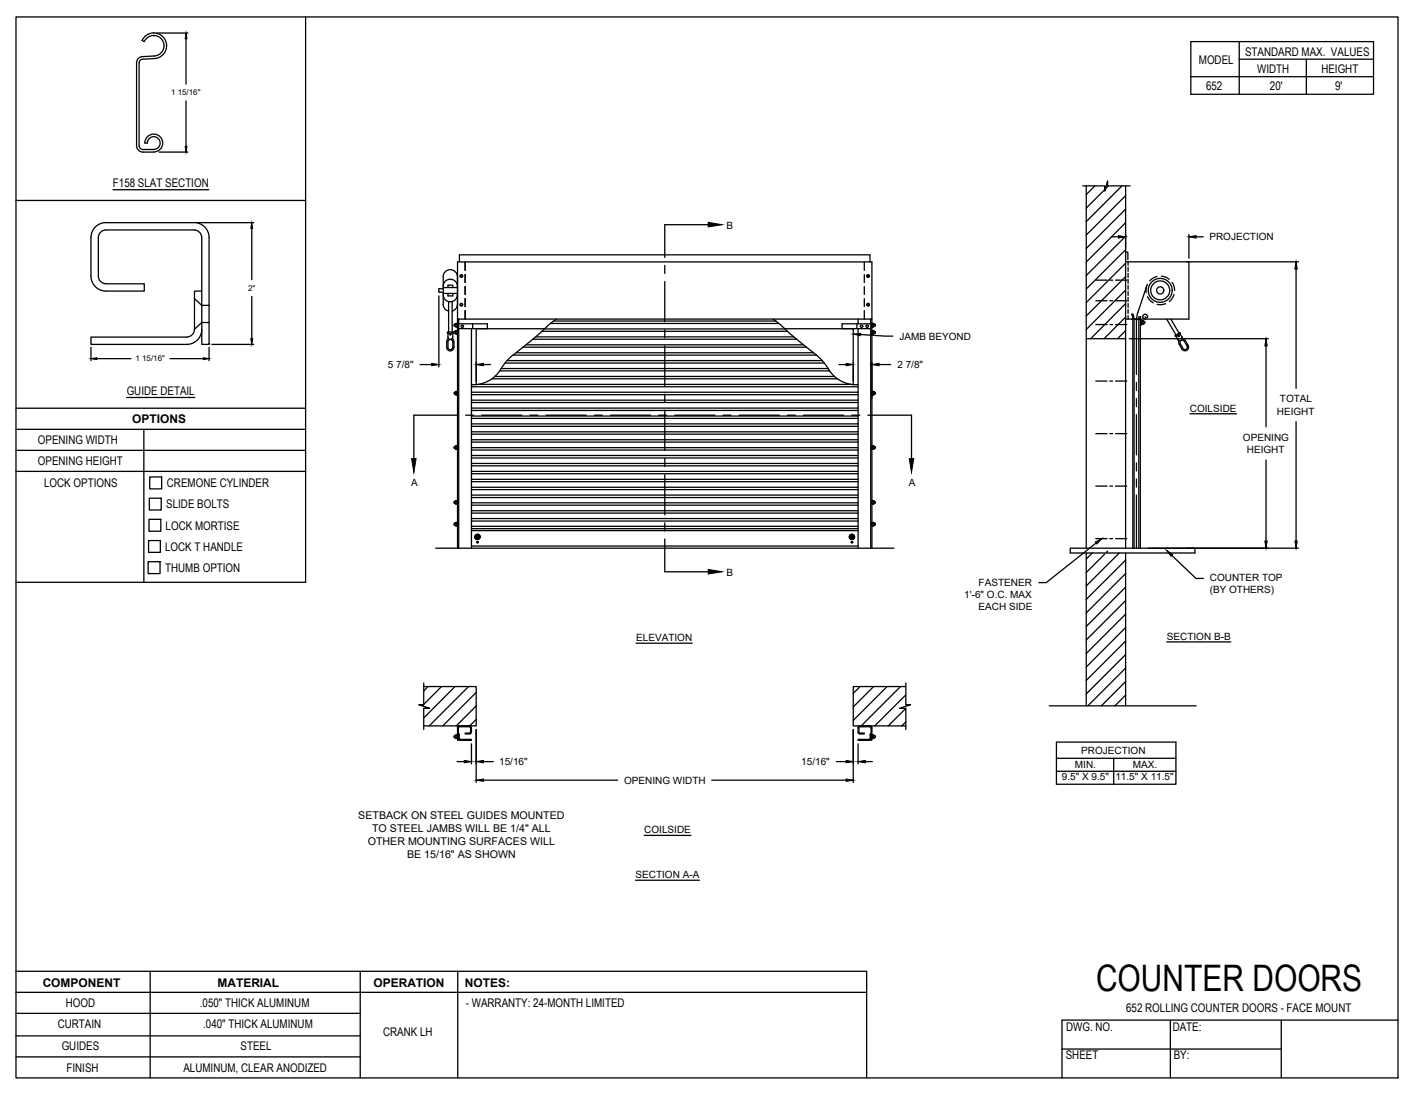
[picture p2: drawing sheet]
<svg xmlns="http://www.w3.org/2000/svg" width="279mm" height="216mm" viewBox="0 0 279 216" stroke-linecap="round" stroke-linejoin="round" font-family="sans-serif">
<!-- layer: ANNOTATIONS -->
<g fill="none" stroke="#000" stroke-width=".25">
<path d="M30.9 6.5h6.2M36.7 7.6v9M36.7 19.9v9M31.4 30h5.7M38.9 43.9h11.2M49.7 45.1v10.1M49.7 58.5v8.3M86.6 58.4v14M219.3 46.7h1.4M222.1 46.3v2.8M234.1 51.7h22.1M234.6 46.3v4.7"/>
<path d="M236 46.7h1.4M255.7 53.1v23.5M17.9 68.5v2.7M19.1 70.8h6.7M33.5 70.8h6.6M41.3 68.5v2.7M41.8 68h8.3M82.9 71.9h2.3M94 71.5v3.7M95.4 71.9h1.4M165.5 71.9h1.5M168.4 71.5v3.7"/>
<path d="M169.8 66l6.3 .3M172 71.5v7.1M173.5 71.9h2.2M222.8 66.8h27.5M249.8 68.3v15.9M234.8 81.7h9.2M249.8 90.8v16M255.7 83.2v23.6M216.3 107.2l-9.9 7.8h-1.4M226.6 108.2h29.6M231.2 109.6l4.8 4.6h1.4M125.5 126.9h11.1"/>
<path d="M230.2 126.7h12.6M90.2 150.3h1.4M93 146.8v4M94 144v10.4M95.4 154h26.5M95.4 150.3h1.9M140.4 154h26.6M165 150.3h2M168.4 144v10.4M169.3 146.8v4M170.7 150.3h1.4M208.4 146.5h23.6v8.3h-23.6z"/>
<path d="M208.4 149.6h23.6M208.4 152.2h23.6M219.8 149.6v5.2M125.4 173.7h12.6M127.1 164.9h9.2"/>
</g>
<g fill="#000" stroke="#000" stroke-width=".2">
<path d="M36.7 6.5l.2 1.1h-.4zM36.5 28.9h.4l-.2 1.1zM49.7 43.9l.2 1.2h-.4zM220.7 46.5l1.4 .2-1.4 .3zM234.6 46.7l1.4-.2v.5zM255.7 51.7l.3 1.4h-.5zM17.9 70.8l1.2-.2v.4zM40.1 70.6l1.2 .2-1.2 .2zM49.5 66.8h.4l-.2 1.2zM85.2 71.7l1.4 .2-1.4 .3zM94 71.9l1.4-.2v.5zM167 71.7l1.4 .2-1.4 .3z"/>
<path d="M168.4 65.9l1.4-.1v.5zM172 71.9l1.5-.2v.5zM249.8 66.8l.2 1.5h-.4zM216.1 107l1.3-.7-1 1.1zM230.2 108.6l1.2 .8-.3 .4zM249.6 106.8h.4l-.2 1.4zM255.5 106.8h.5l-.3 1.4zM91.6 150.1l1.4 .2-1.4 .2zM94 154l1.4-.3v.5zM94 150.3l1.4-.2v.4zM167 153.7l1.4 .3-1.4 .2zM167 150.1l1.4 .2-1.4 .2z"/>
<path d="M169.3 150.3l1.4-.2v.4z"/>
</g>
<!-- layer: SECTION CUTS -->
<g fill="none" stroke="#000" stroke-width=".25">
<path d="M131.2 52.4v1.6M131.2 55.6v7.9M139.7 44.3h-8.5v6.5M131.2 65.1v1.6M131.2 68.3v7.9M131.2 77.8v1.6M90.3 81.9h-8.6v8.6M91.9 81.9h1.6M95 81.9h8M104.6 81.9h1.6M107.7 81.9h8M117.3 81.9h1.6"/>
<path d="M120.4 81.9h8M130 81.9h1.6M131.2 81v7.9M131.2 90.5v1.6M131.2 93.7v7.9M133.1 81.9h8M142.7 81.9h1.6M145.8 81.9h8M155.4 81.9h1.6M158.5 81.9h8M168.1 81.9h1.6M171.2 81.9h8.7v8.6"/>
<path d="M131.2 103.2v1.6M131.2 106.4v6.4h8.5"/>
</g>
<path d="M139.7 43.9l2.8 .4-2.8 .5zM81.2 90.5h.9l-.4 2.7zM179.4 90.5h.9l-.4 2.7zM139.7 112.4l2.8 .4-2.8 .5z" fill="#000" stroke="#000" stroke-width=".2"/>
<!-- layer: CRANK LH -->
<g fill="none" stroke="#000" stroke-width=".25">
<path d="M213.6 36.7h4.4v1l.5-2v1h4.5M214.3 36.7v71.5M216 36.7l-1.7 1.7M218 37.4l-3.7 3.7M218.7 36.7l-.6 .6M221.4 36.7l-7.1 7M222.1 38.6l-7.8 7.8M222.1 36.7v71.5M87.4 58.2a1.41 1.41 0 0 0 1.4 1.4 1.41 1.41 0 0 0 1.5-1.4M87.4 56.5a1.41 1.41 0 0 1 1.4-1.4 1.41 1.41 0 0 1 1.5 1.4M87.5 57h-.9v.7h.9M87.5 57.9h2.8"/>
<path d="M87.5 56.7h2.8M88.4 56.7v-.4h.9v.4M88.4 57.9v.5h.9v-.5M88.5 59.5v6M89.2 59.5v6M90.3 54.6a1.41 1.41 0 0 0-1.5-1.4 1.41 1.41 0 0 0-1.4 1.4l.1 5.4a1.35 1.35 0 0 0 1 1.4M90.7 51.7v-1.4h81v1.4M91.8 51.7v1.7M91.8 54.2v1.6M91.8 56.5v1.6M91.8 58.9v1.6M170.5 51.7v1.7"/>
<path d="M170.5 54.2v1.6M170.5 56.5v1.6M170.5 58.9v1.6M216.2 59.4h2.2M216.2 55.3h2.2M219 59.4h.5M219 55.3h.5M220.1 59.4h2.2M220.1 55.3h2.2M222.1 51.7h12.5v11.3h-12.5M222.1 49.8h.4v1.5M222.1 41.3l-7.8 7.7"/>
<path d="M222.1 43.9l-7.8 7.8M222.1 46.6l-7.8 7.8M222.1 49.3l-7.8 7.7M222.1 51.9l-7.8 7.8M222.1 54.6l-7.8 7.8M222.1 57.3l-7.8 7.7M222.1 59.9l-6.9 6.9M222.6 51.7v.6M222.6 52.7v.9M222.6 53.9v.8M222.6 55.1v.8M222.6 56.3v.8"/>
<path d="M222.6 57.5v.8M222.6 58.7v.8M222.6 59.9v.8M226.3 56.4l-1.9 5.6-.2 1.4M226.4 56.1l-.3 1 .1 .6M226.4 58.5l.5 .8 .6 .5M228.3 54.6l-.6 .2-.8 .6M229.2 54.5l.8 .2 .7 .4M230 59.9l-.9 .2h-.8M231.3 55.7l.3 .7 .2 .9M231.6 58.1l-.2 .6-.7 .8M88.4 67.5a.49 .49 0 0 1 .5-.5 .49 .49 0 0 1 .4 .5v1a.48 .48 0 0 1-.5 .5 .48 .48 0 0 1-.4-.5"/>
<path d="M88.4 66.5a.48 .48 0 0 0 .4 .5 .48 .48 0 0 0 .5-.5M88.4 65.8l-.1-.2 .1-.1h.9l.2 .1-.2 .2M88.4 66.5v-.7h.9v.7M88.4 67.5v1.1M88.4 66.6l-.2 .7a2.21 2.21 0 0 0 .1 1.7 .71 .71 0 0 0 .8 .2 .71 .71 0 0 0 .5-.7M89.3 66.6l.3 .9M89.6 67.5v1.1M89.6 64v.3M89.6 65.4v.3M89.7 64.3l.1 .1M89.7 65.7l.1 .1M89.8 64h-.1"/>
<path d="M89.8 77.8l.1 .1M89.8 64.4h.1M89.8 77.4l-.2 .2 .2 .3M89.9 77.3l-.1 .1M89.9 63.9h-.1M89.9 65.3l-.2 .1M89.9 65.3v.5h-.1M89.9 77.3v.6M89.9 63.9v.6M90 64.3l-.1-.4 .3-.1 .1 .7h-.4l.1-.1h.2M90 65.4l-.1 .5 .3 .1v-.6M90 65.2v.2"/>
<path d="M90 64h.2M90 65.2h.2M90 65.4h.2M90 65.8h.2M90 77.8v-.5h.2l.1 .6h-.4l.1-.1h.2M90 77.4h.3M90.2 65.2v.2M90.3 60a1.41 1.41 0 0 1-1.1 1.4M90.3 63h81.7v-11.3h-81.7v56.5M90.5 64.9h17M90.5 63v45.2M90.5 63.9h5.7v1"/>
<path d="M91.8 61.3v1.7M93 77.9h76.3M93 77.4h76.3M93 79h76.3M93 79.4h76.3M93 76.3h76.3M93 64.9v43.3M93.3 63.9v1M94 64.9v11M94.5 75.9h73.4M97.1 74.8h68.1M97.7 74.3h67"/>
<path d="M98.6 73.2h65.1M98.8 72.8a6.3 6.3 0 0 1-5.8 3.1M98.9 72.7h64.5M99.7 71.6h62.9M100.1 71.2h62.1M101.3 70.1h59.8M101.3 70l-1.4 1.3-1.1 1.5M101.9 69.6h58.6M103.2 68.5h55.9M103.8 68.1h54.7M105.1 67h52.1M105.7 66.5h50.9"/>
<path d="M106.9 65.4h48.5M107.4 64.9h47.5M108.6 63.8h45.1M109.2 63.4h43.9M109.7 63l-1.4 1.1a64.9 64.9 0 0 1-7 5.9M152.5 63l1.5 1.1a68.7 68.7 0 0 0 7 5.9M154.8 64.9h13.6v11M161 70l1.8 1.8a7.3 7.3 0 0 0 4.9 4l1.6 .1M169.1 63.9v1M169.3 63v.9M169.3 64.9v43.3M170.5 61.3v1.7"/>
<path d="M171.8 63.9h-5.6v1h5.6M171.8 63v45.2M172 63v45.2M172.1 65.8v.2M172.1 64.3v.2M172.1 65.4h.2v.4M172.1 64h.2M172.1 65.2h.2M172.1 65.8h.3M172.1 64.4h.3M172.1 65.2v.2M172.1 65.4v.4"/>
<path d="M172.1 77.4h.3M172.3 65.2v.2M172.3 63.8v.2M172.3 65.8v.1l-.2 .1M172.3 64.4v.1h-.2M172.3 64v.3M172.3 63.8l-.2 .1v.4M172.4 77.8v-.5h-.3v.6h.3v-.1h-.3M172.4 65.3l.1 .1M172.4 63.9h.1M172.4 77.3l.1 .1M172.4 65.3v.5h.1"/>
<path d="M172.4 63.9v.6M172.4 77.3v.6M172.5 64.4h-.1M172.5 77.8l-.1 .1M172.5 64l.2 .2-.2 .2M172.5 65.4h.2M172.6 77.4h.1M172.7 65.4v.3l-.2 .1M172.7 77.4v.3M172.7 77.8l-.2 .1M214.3 66.8h7.8M216.2 75.2h2.2"/>
<path d="M216.2 64.1h2.2M219 75.2h.5M219 64.1h.5M220.1 75.2h2.2M220.1 64.1h2.2M222.1 62.6l-4.3 4.2M222.1 65.3l-1.6 1.5M222.6 61.1v.8M222.6 62.3v.7M223.5 62.9l-.2-.9a.72 .72 0 0 1 .5 .9M223.5 63v45.2M224.2 63.4v10.5"/>
<path d="M224.2 75.5v1.6M224.2 78.7v1.5M224.7 63v45.2M224.8 62.5l-.1 .5M224.8 62.5h.3M225 63.2h.2v.9h-.2M225.1 62.5l-.1 .5M225.3 63.4v-.1h.2v.1M225.3 63.8h.2M225.3 63.5h.2M225.3 63.4v.6l.3-.1-.1-.5M225.6 63.4h.1"/>
<path d="M225.6 63.4v.5M225.7 63.9h-.1M225.7 63.4l.1 .1M225.8 63.5l.1 .2-.2 .2M226 62.5l.2 .2h.2a.47 .47 0 0 0-.4-.7 .47 .47 0 0 0-.5 .5 .47 .47 0 0 0 .5 .5M230.2 63l1.8 3.1M231 63l1.6 2.7M231.9 66.2v.1l.1 .1M232.7 68l.5 .9a.71 .71 0 0 0 1 .2 .71 .71 0 0 0 .2-.9M232.7 65.7h.2l-.1 .2M232.7 65.7l-.8 .5M233.2 66.5a.48 .48 0 0 1-.1 .7 .48 .48 0 0 1-.7-.2l.3 1"/>
<path d="M233.2 66.5l.2 .3 .5 .4 .5 1M233.2 66.5l-.3-.6-.8 .5 .3 .6M233.7 67.4a.48 .48 0 0 0-.6-.2 .48 .48 0 0 0-.2 .6l.5 1a.47 .47 0 0 0 .7 .1 .47 .47 0 0 0 .1-.6M233.7 67.4l.6 .9M89.6 88.2v.3M89.6 99v.3M89.7 88.2l.2-.1v.5h-.1M89.7 88.5l.1 .1M89.7 99.3l.1 .1M89.9 98.9l-.2 .1M89.9 98.9v.5h-.1M90 88.1v.4"/>
<path d="M90 99v.3M90 88.1h.2v.4M90 99h.2M90 88.5h.2M90.2 88.1v-.1h-.2v.1M90.2 99v-.2h-.2v.2M90.2 88.5v.2h-.2v-.2M90.2 99l.1 .5h-.4l.1-.2h.2M93 91.9h76.3M93 91.5h76.3M93 95.1h76.3M93 94.6h76.3"/>
<path d="M93 93h76.3M93 93.5h76.3M93 98.2h76.3M93 97.7h76.3M93 96.2h76.3M93 96.6h76.3M93 99.2h76.3M93 99.7h76.3M93 88.8h76.3M93 88.3h76.3M93 89.9h76.3M93 90.4h76.3"/>
<path d="M93 85.7h76.3M93 85.2h76.3M93 86.8h76.3M93 87.2h76.3M93 82.6h76.3M93 82.1h76.3M93 83.7h76.3M93 84.1h76.3M93 81h76.3M93 80.5h76.3M172.1 99.3v.2M172.1 88.5v.2"/>
<path d="M172.1 99h.2v.3M172.1 99.3h.3M172.1 99v.3M172.1 88.1h.2l.1 .4h-.3zM172.3 98.8v.2M172.3 88v.1M172.3 99.3v.2h-.2M172.3 88.5v.2h-.2M172.3 98.8h-.2v.2M172.3 88h-.2v.1M172.4 98.9h.1M172.4 98.9v.5h.1"/>
<path d="M172.5 88.1h-.1v.5h.1M172.5 98.9l.2 .2-.2 .3M172.5 88.1l.2 .2-.2 .3M216.2 95.9h2.2M216.2 85.6h2.2M219 95.9h.5M219 85.6h.5M220.1 95.9h2.2M220.1 85.6h2.2M224.2 81.8v8M224.2 91.4v1.5M224.2 94.5v1.6"/>
<path d="M224.2 97.7v10.5M86 108.2h90.4M89.6 103.3v.3M89.7 103.3l.2-.1v.5h-.1M89.7 103.6l.1 .1M90 103.3v.3M90 103.6v.2M90 103.3h.2M90 103.6h.2M90.2 103.3v-.2h-.2v.2M90.2 103.6v.2h-.2M90.2 103.3v.3"/>
<path d="M93 102.8h76.3M93 102.3h76.3M93 101.3h76.3M93 100.8h76.3M93 104.3h76.3M93 103.9h76.3M93 104.7h76.3M93 107.8h76.3M94 106l-.2 .2M94 105.5l-.3 .3M94.1 106l-.3 .3M94.1 106.1l-.2 .2"/>
<path d="M94.1 105.5l-.4 .4M94.1 106.1l-.2 .3M94.2 106.1l-.2 .3M94.2 105.8l.3-.3-.8 .7M94.2 105.5l-.5 .5M94.3 105.5l-.6 .6M94.4 105.5l-.7 .6M94.6 105.6l-.3 .2 .3-.2M94.6 105.6l-.2 .3M94.7 105.7l-.3 .3M94.7 105.7l-.7 .7M94.7 106.2l-.3 .2"/>
<path d="M94.7 105.8l-.6 .6M94.7 105.9l-.6 .6M94.7 105.9l-.5 .6M94.7 106l-.4 .5M167.6 105.9l.6 .6M167.6 105.9l.5 .6M167.6 106l.4 .5M167.6 105.8l.7 .6M167.6 106.2l.3 .2M167.6 105.7l.7 .7M167.7 105.7l.2 .3M167.7 105.6l.3 .3"/>
<path d="M167.7 105.6l.3 .2M167.8 105.6l.2 .2M167.8 105.5l.3 .3M167.9 105.5l.7 .7M167.9 105.5l.7 .6M168 105.5l.6 .6M168.1 105.5l.5 .5M168.1 106.1l.3 .3M168.2 105.5l.4 .4M168.2 106.1l.2 .3M168.2 106.1l.3 .2M168.3 106l.2 .3"/>
<path d="M168.3 106l.3 .2M168.3 105.5l.3 .3M172.1 103.6v.2M172.1 103.8h.3M172.1 103.3h.2l.1 .3h-.3zM172.3 103.1v.2M172.3 103.6v.2M172.3 103.1h-.2v.2M172.5 103.2h-.1v.5h.1M172.5 103.2l.2 .3-.2 .2M211.2 108.2h24.6v.9h-24.6zM214.3 109.1v30.2"/>
<path d="M215.5 109.1l-1.2 1.2M216.2 106.3h2.2M218 109.3l-3.7 3.7M218.5 108.8l-.2 .2M219 106.3h.5M220.1 106.3h2.2M220.9 109.1l-6.6 6.5M222.1 109.1v30.2M222.1 110.5l-7.8 7.8M222.1 113.2l-7.8 7.8M222.1 115.9l-7.8 7.7M222.1 118.5l-7.8 7.8"/>
<path d="M223.8 108.2v-45.2h1.2v45.2M83.5 139.1l-.2 .2M83.6 135.5h10.4v7.8h-10.4M83.6 134.8v4.3h-1l2.2 .7h-1.2v4.2M84.5 135.5l-.9 .9M87.1 135.5l-3.5 3.5M89.8 135.5l-6.2 6.2M92.5 135.5l-7.8 7.8M94 136.7l-6.6 6.6M94 139.3l-4 4M169.7 135.5l-1.3 1.3M172.4 135.5l-4 4"/>
<path d="M175 135.5l-6.6 6.7M177.7 135.5l-7.8 7.8M178.7 135.5h-10.3v7.8h10.3M178.7 134.8v4.3h1l-2.2 .7h1.2v4.2M178.7 137.1l-6.1 6.2M178.7 139.8l-3.4 3.5M179.5 139.1l-.2 .1M207 139.3h29M222.1 121.2l-7.8 7.8M222.1 123.8l-7.8 7.8M222.1 126.5l-7.8 7.8M222.1 129.2l-7.8 7.7"/>
<path d="M222.1 131.8l-7.4 7.5M222.1 134.5l-4.8 4.8M222.1 137.2l-2.1 2.1M89.6 145.2v.3M89.7 145.2l.2-.1v.5h-.1M89.7 145.5l.1 .1M90 145.2h.2v.4h-.2zM90.2 145.2v-.2l-.3 .1 .1 .1M90.2 145.5v.2h-.2v-.1M90.3 145.6l.3 .1M90.3 145.1v.5M90.4 144.8h.2l.1 1.1h2.3v.2l-2.4-.1-.2-.3z"/>
<path d="M90.6 145l-.3 .2M92.7 143.4l.1 .2 .1 .9-.2 .2M92.7 143.3l.3 .3M92.7 144.7h-.9v.1h.9M93 144.5l-.3 .3M93 143.6v.9M94 142l-1.3 1.3h-2.1l-.3 .1v2.7h.1l.1-2.6 2.2-.1M169.3 145.9h2.4v-1.1h.2v.9l-.2 .3-2.4 .1zM169.5 143.6l.2-.2 2.1 .1 .1 2.6h.1v-2.5l-.1-.3h-2.4l-.2 .3v1.1l.3 .1h.9v-.1h-.8l-.2-.2M169.5 143.6v.9M171.7 145l.3 .2M172 145.6l-.3 .1"/>
<path d="M172 145.1v.5M172.1 145.5v.2M172.1 145.2h.2l.1 .4h-.3zM172.3 145v.2M172.3 145.6v.1h-.2M172.3 145h-.2v.2M172.5 145.2l-.1-.1v.5h.1M172.5 145.2l.2 .2-.2 .2M178.7 142.5l-.8 .8"/>
<circle cx="91" cy="54.5" r=".24"/>
<circle cx="171.3" cy="54.5" r=".24"/>
<circle cx="228.9" cy="57.3" r="1.87"/>
<circle cx="228.9" cy="57.3" r="2.36"/>
<circle cx="228.9" cy="57.3" r=".71"/>
<circle cx="88.8" cy="66" r=".12"/>
<circle cx="91" cy="60.1" r=".24"/>
<circle cx="91.2" cy="64.4" r=".24"/>
<circle cx="170" cy="64.4" r=".24"/>
<circle cx="171.1" cy="64.4" r=".24"/>
<circle cx="171.3" cy="60.1" r=".24"/>
<circle cx="232.5" cy="66.3" r=".12"/>
<circle cx="94.2" cy="105.9" r=".52"/>
<circle cx="94.2" cy="107" r=".16"/>
<circle cx="94.2" cy="105.9" r=".16"/>
<circle cx="168.1" cy="105.9" r=".52"/>
<circle cx="168.1" cy="105.9" r=".16"/>
<circle cx="168.1" cy="107" r=".16"/>
</g>
<path d="M225.2 64.1h.1" fill="none" stroke="#000" stroke-width=".2"/>
<!-- layer: DETAILS -->
<g fill="none" stroke="#000" stroke-width=".25">
<path d="M28 8l.5 .2M28.1 11.2a1.26 1.26 0 0 0-1.2 1.2v16.4a1.26 1.26 0 0 0 1.3 1.2h2.1a1.77 1.77 0 0 0 1.8-1.8 1.77 1.77 0 0 0-1.8-1.7 1.77 1.77 0 0 0-1.7 1.7h.5a1.27 1.27 0 0 1 1.3-1.2 1.27 1.27 0 0 1 1.2 1.2 1.27 1.27 0 0 1-1.2 1.3h-2.2a.75 .75 0 0 1-.7-.7v-16.4a.75 .75 0 0 1 .7-.7M30.3 6.5a2.51 2.51 0 0 0-2.3 1.5M30.3 7a2.02 2.02 0 0 0-1.8 1.2M30.3 6.5h.1M30.3 7h.1M30.3 7a2.02 2.02 0 0 1 2.1 2 2.02 2.02 0 0 1-2 2l-2.3 .2M30.3 6.5a2.53 2.53 0 0 1 2.6 2.5 2.53 2.53 0 0 1-2.4 2.6l-2.3 .1M20.9 43.9a2.95 2.95 0 0 0-3 3v7.6a2.95 2.95 0 0 0 3 2.9h7.6v-1.4h-7.6a1.49 1.49 0 0 1-1.5-1.5v-7.6a1.49 1.49 0 0 1 1.5-1.5h17.4M20.9 43.9h17.4M38.3 43.9a2.95 2.95 0 0 1 3 3v21.1h-1.5v-21.1a1.54 1.54 0 0 0-1.5-1.5M38.4 58.9l1.4 1.4h1.5"/>
<path d="M39.8 57.4h-1.4v7.6a1.54 1.54 0 0 1-1.5 1.5M39.8 65a2.95 2.95 0 0 1-2.9 3h-19v-1.5h19M41.3 63.6h-1.5l-1.4 1.4"/>
</g>
<path d="M41.3 68h.1" fill="none" stroke="#000" stroke-width=".2"/>
<!-- layer: TITLE BLOCK -->
<g fill="none" stroke="#000" stroke-width=".25">
<path d="M3.2 3.3h272.6v209.4h-272.6zM60.3 3.3v111.6h-57.1M235 8.2h36v10.4h-36zM235 15.1h36M244.5 11.7h26.5M244.5 8.2v10.4M3.2 39.6h57.1M22.3 37.4h18.9M25 78.4h13.4M3.2 88.9h57.1M3.2 93h57.1M3.2 84.7h57.1"/>
<path d="M3.2 80.6h57.1M28.4 84.7v30.2M29.5 98.3h2.3v2.3h-2.3zM29.5 94.1h2.4v2.4h-2.4zM29.2 110.8h2.4v2.4h-2.4zM29.3 106.7h2.3v2.3h-2.3zM29.4 102.5h2.3v2.3h-2.3zM3.2 200h67.9M3.2 195.8h167.8M3.2 191.7h167.8v21M29.6 191.7v21M71.1 191.7v21"/>
<path d="M90.3 191.7v21M3.2 208.6h67.9M3.2 204.4h67.9M209.6 207h43.2M230.9 201.3v11.4M252.8 201.3v11.4M275.8 201.3h-66.2v11.4"/>
</g>
<!-- layer: 0 -->
<path d="M257.8 11.7v6.9" fill="none" stroke="#000" stroke-width=".25"/>
<text font-size="7.2" x="216.3" y="195.5">COUNTER DOORS</text>
<g font-size="2.4">
<text x="245.7" y="11.1">STANDARD MAX. VALUES</text>
<text x="236.6" y="12.7">MODEL</text>
<text x="238" y="17.8">652</text>
<text x="248.1" y="14.4">WIDTH</text>
<text x="250.6" y="17.8">20'</text>
<text x="260.7" y="14.4">HEIGHT</text>
<text x="263.4" y="17.8">9'</text>
<text x="22.3" y="36.9">F158 SLAT SECTION</text>
<text x="25" y="78">GUIDE DETAIL</text>
<text x="26.1" y="83.4">OPTIONS</text>
<text x="7.5" y="87.7">OPENING WIDTH</text>
<text x="7.5" y="91.8">OPENING HEIGHT</text>
<text x="8.7" y="96.2">LOCK OPTIONS</text>
<text x="32.8" y="100.4">SLIDE BOLTS</text>
<text x="32.9" y="96.2">CREMONE CYLINDER</text>
<text x="32.7" y="104.5">LOCK MORTISE</text>
<text x="32.6" y="108.7">LOCK T HANDLE</text>
<text x="32.6" y="112.9">THUMB OPTION</text>
<text x="8.4" y="194.7">COMPONENT</text>
<text x="42.9" y="194.7">MATERIAL</text>
<text x="73.7" y="194.7">OPERATION</text>
<text x="91.7" y="194.7">NOTES:</text>
<text x="11.4" y="202.8">CURTAIN</text>
<text x="13" y="198.8">HOOD</text>
<text x="39.4" y="198.6">.050&quot; THICK ALUMINUM</text>
<text x="40.1" y="202.9">.040&quot; THICK ALUMINUM</text>
<text x="91.9" y="198.6">- WARRANTY: 24-MONTH LIMITED</text>
<text x="210.4" y="203.6">DWG. NO.</text>
<text x="222.2" y="199.8">652 ROLLING COUNTER DOORS - FACE MOUNT</text>
<text x="231.4" y="203.4">DATE:</text>
<text x="12.2" y="207.3">GUIDES</text>
<text x="47.5" y="207.2">STEEL</text>
<text x="75.6" y="204.5">CRANK LH</text>
<text x="210.3" y="209.1">SHEET</text>
<text x="231.6" y="209">BY:</text>
<text x="13.1" y="211.5">FINISH</text>
<text x="36.2" y="211.6">ALUMINUM, CLEAR ANODIZED</text>
</g>
<g font-size="2.1">
<text x="70.7" y="161.7">SETBACK ON STEEL GUIDES MOUNTED</text>
<text x="72.6" y="166.8">OTHER MOUNTING SURFACES WILL</text>
<text x="73.4" y="164.2">TO STEEL JAMBS WILL BE 1/4&quot; ALL</text>
<text x="80.3" y="169.3">BE 15/16&quot; AS SHOWN</text>
</g>
<g font-size="2">
<text x="143.3" y="45.1">B</text>
<text x="238.6" y="47.4">PROJECTION</text>
<text x="177.5" y="67.1">JAMB BEYOND</text>
<text x="76.5" y="72.6">5 7/8&quot;</text>
<text x="177.1" y="72.6">2 7/8&quot;</text>
<text x="234.8" y="81.3">COILSIDE</text>
<text x="251.9" y="81.8">HEIGHT</text>
<text x="252.6" y="79.4">TOTAL</text>
<text x="245.3" y="87">OPENING</text>
<text x="246" y="89.4">HEIGHT</text>
<text x="81.1" y="95.8">A</text>
<text x="179.3" y="95.8">A</text>
<text x="143.3" y="113.6">B</text>
<text x="190.3" y="118.1">1'-6&quot; O.C. MAX</text>
<text x="193.1" y="115.7">FASTENER</text>
<text x="238.7" y="117.1">(BY OTHERS)</text>
<text x="238.7" y="114.7">COUNTER TOP</text>
<text x="193.1" y="120.5">EACH SIDE</text>
<text x="125.5" y="126.5">ELEVATION</text>
<text x="230.2" y="126.3">SECTION B-B</text>
<text x="213.3" y="148.8">PROJECTION</text>
<text x="98.5" y="151">15/16&quot;</text>
<text x="123.1" y="154.7">OPENING WIDTH</text>
<text x="158.1" y="151">15/16&quot;</text>
<text x="209.5" y="154">9.5&quot; X 9.5&quot;</text>
<text x="212.1" y="151.7">MIN.</text>
<text x="220.1" y="154">11.5&quot; X 11.5&quot;</text>
<text x="223.5" y="151.7">MAX.</text>
<text x="127.1" y="164.4">COILSIDE</text>
<text x="125.4" y="173.3">SECTION A-A</text>
</g>
<g font-size="1.6">
<text x="33.8" y="18.8">1 15/16&quot;</text>
<text x="49" y="57.4">2&quot;</text>
<text x="26.7" y="71.3">1 15/16&quot;</text>
</g>
</svg>
